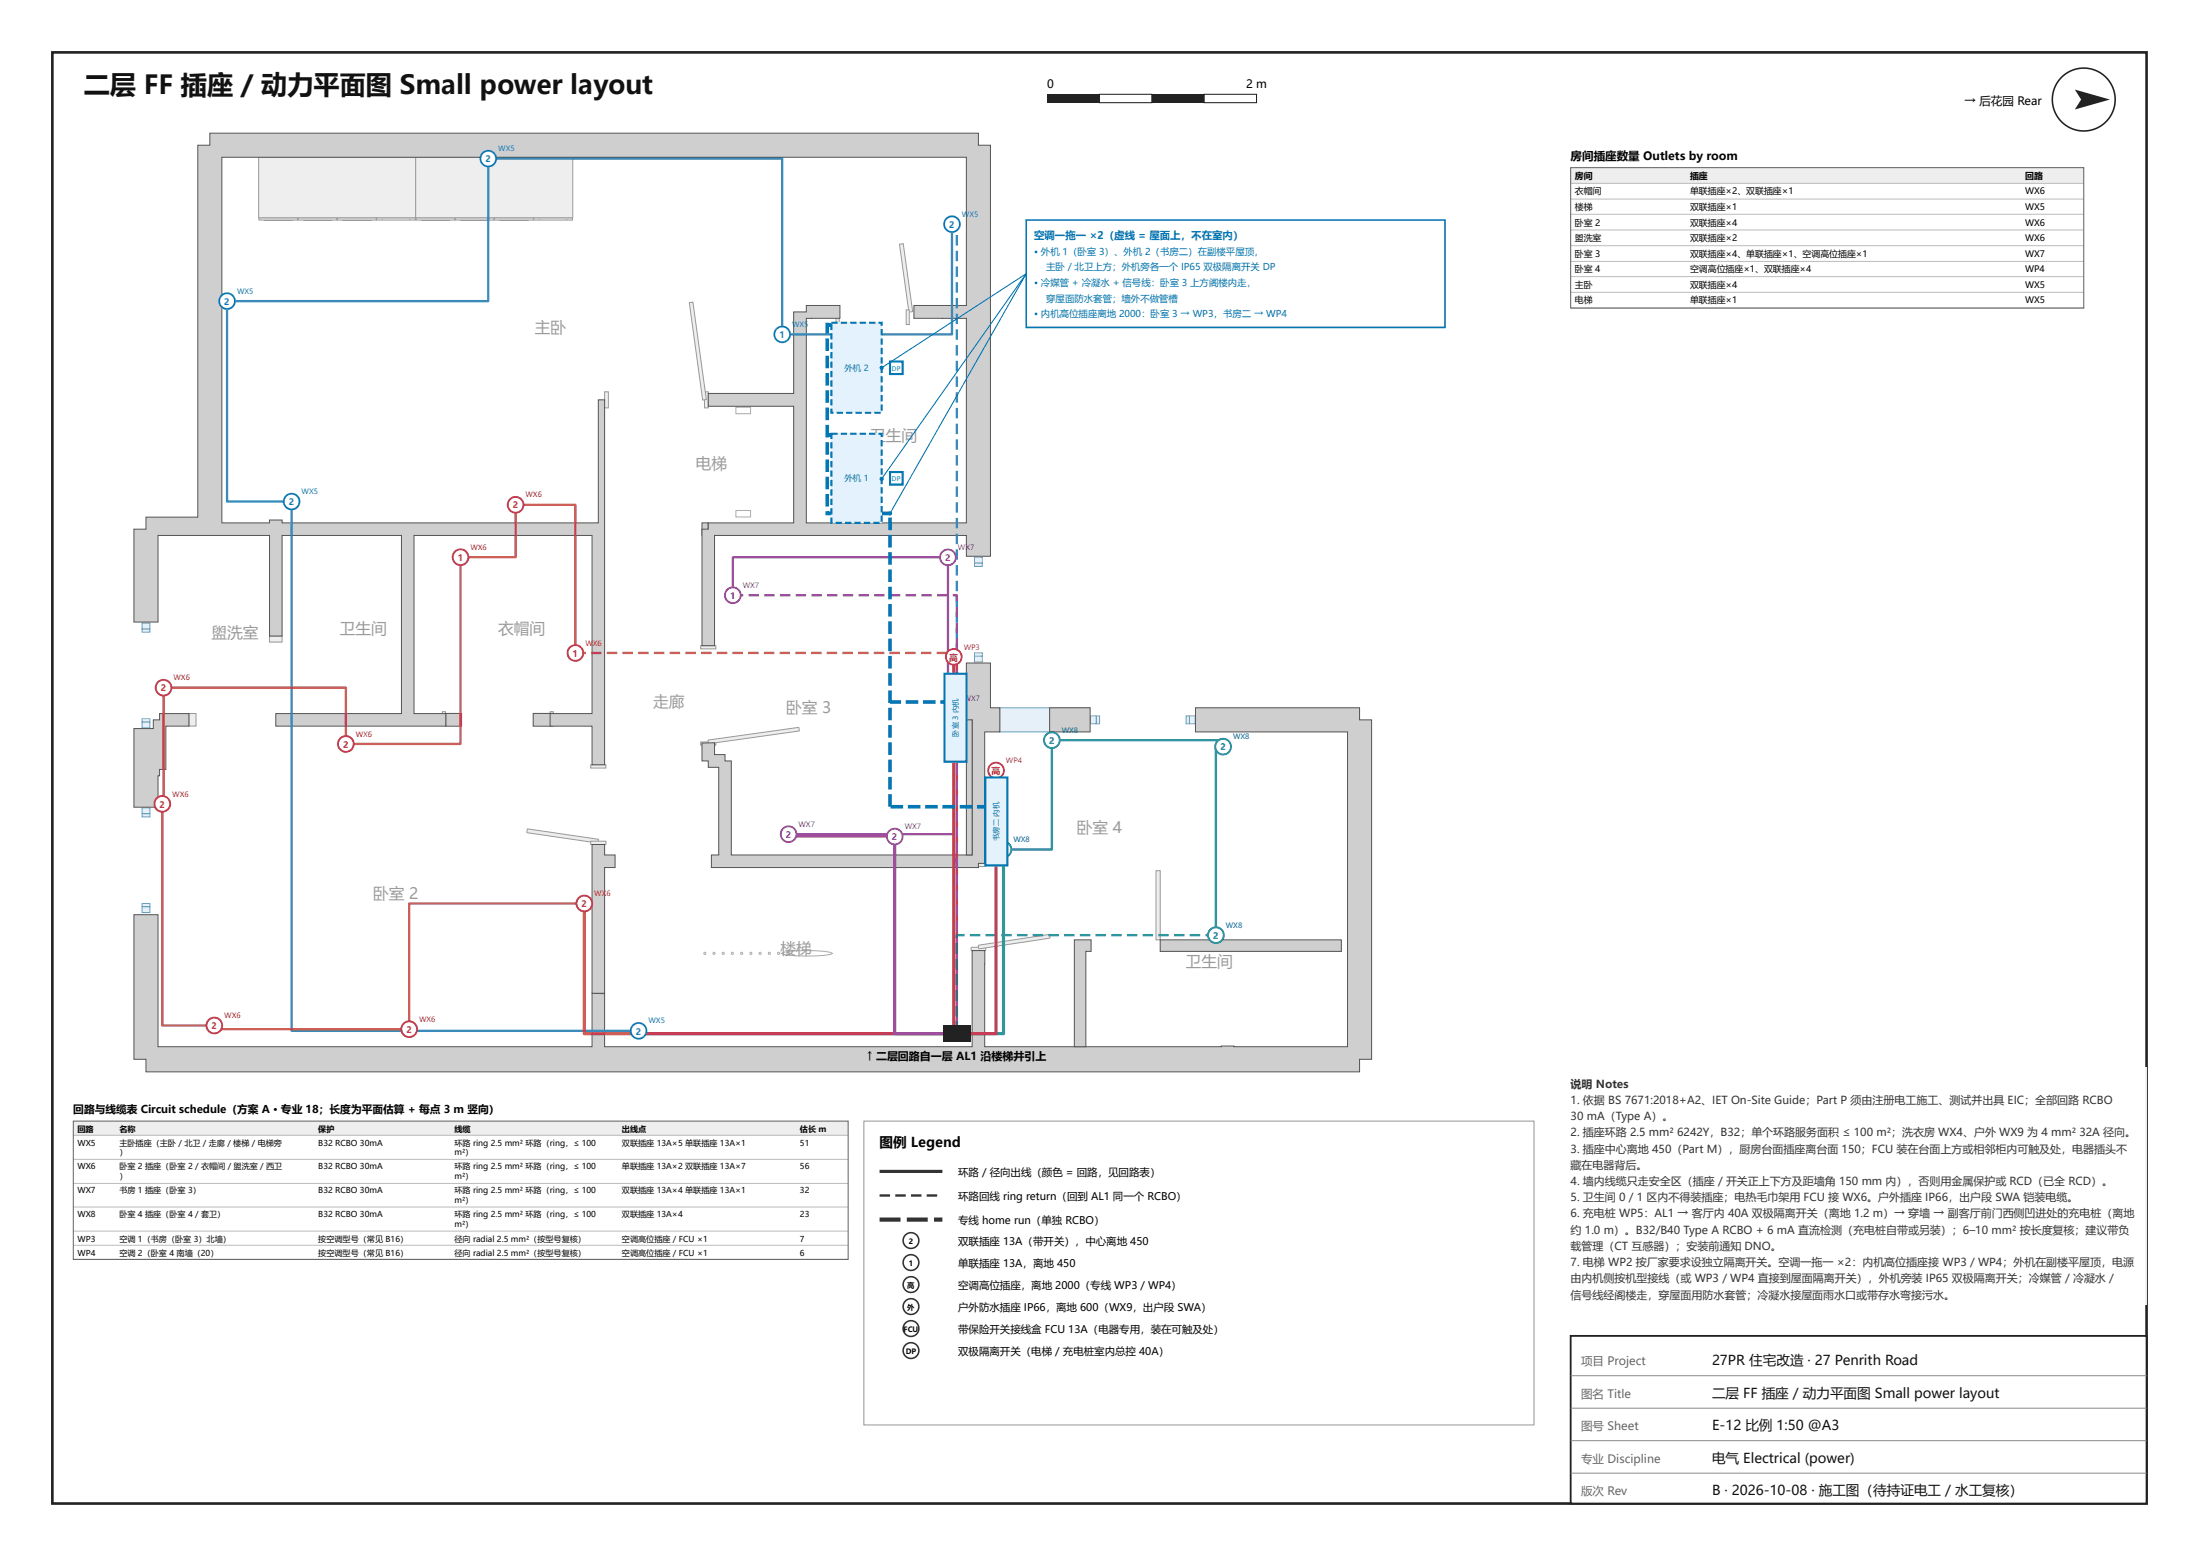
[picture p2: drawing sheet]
<svg xmlns="http://www.w3.org/2000/svg" width="420mm" height="297mm" viewBox="0 0 420 297" stroke-linecap="round" stroke-linejoin="round" font-family="sans-serif">
<path d="M10 10h400v277h-400z" fill="none" stroke="#222" stroke-width=".5"/>
<path d="M300 255h110v32h-110z" fill="#fff"/>
<path d="M300 255h110v32h-110z" fill="none" stroke="#222" stroke-width=".35"/>
<path d="M300 262.6h110M300 268.8h110M300 275h110M300 281.2h110" fill="none" stroke="#888" stroke-width=".19"/>
<circle cx="398" cy="19" r="6" fill="none" stroke="#222" stroke-width=".3"/>
<g fill="#222">
<path d="M396.3 17.1l6.7 1.9-6.7 1.9 1.2-1.9z"/>
<path d="M200 18h10v1.6h-10z"/>
</g>
<path d="M210 18h10v1.6h-10z" fill="#fff"/>
<path d="M210 18h10v1.6h-10z" fill="none" stroke="#222" stroke-width=".2"/>
<path d="M220 18h10v1.6h-10z" fill="#222"/>
<path d="M230 18h10v1.6h-10z" fill="#fff"/>
<path d="M230 18h10v1.6h-10z" fill="none" stroke="#222" stroke-width=".2"/>
<path d="M298 203.6h112v45.4h-112z" fill="#fff"/>
<g fill="none" stroke="#aaa" stroke-width=".19">
<path d="M140.6 77.7h2.8v1.3h-2.8zM140.6 97.4h2.8v1.3h-2.8zM149.3 182a11.8 11.8 0 0 1 4.8-.6 11.9 11.9 0 0 1 4.9 .6 11.8 11.8 0 0 1-4.9 .5 11.7 11.7 0 0 1-4.8-.5z"/>
<circle cx="134.6" cy="182" r=".21"/>
<circle cx="136.4" cy="182" r=".21"/>
<circle cx="138.1" cy="182" r=".21"/>
<circle cx="139.9" cy="182" r=".21"/>
<circle cx="141.6" cy="182" r=".21"/>
<circle cx="143.4" cy="182" r=".21"/>
<circle cx="145.2" cy="182" r=".21"/>
<circle cx="146.9" cy="182" r=".21"/>
<circle cx="148.7" cy="182" r=".21"/>
<circle cx="150.5" cy="182" r=".21"/>
</g>
<path d="M191 135.1h9.5v4.6h-9.5z" fill="#e6f0f8"/>
<path d="M191 135.1h9.5v4.6h-9.5z" fill="none" stroke="#7a9cb8" stroke-width=".19"/>
<path d="M186.1 124.6h1.5v.7h-1.5z" fill="#e6f0f8"/>
<path d="M186.1 124.6h1.5v.7h-1.5z" fill="none" stroke="#7a9cb8" stroke-width=".19"/>
<path d="M186.1 107.5h1.5v.6h-1.5z" fill="#e6f0f8"/>
<path d="M186.1 107.5h1.5v.6h-1.5z" fill="none" stroke="#7a9cb8" stroke-width=".19"/>
<path d="M186.1 125.3h1.5v1.1h-1.5z" fill="#e6f0f8"/>
<path d="M186.1 125.3h1.5v1.1h-1.5z" fill="none" stroke="#7a9cb8" stroke-width=".19"/>
<path d="M186.1 106.4h1.5v1.1h-1.5z" fill="#e6f0f8"/>
<path d="M186.1 106.4h1.5v1.1h-1.5z" fill="none" stroke="#7a9cb8" stroke-width=".19"/>
<path d="M209.4 136.7h.6v1.5h-.6z" fill="#e6f0f8"/>
<path d="M209.4 136.7h.6v1.5h-.6z" fill="none" stroke="#7a9cb8" stroke-width=".19"/>
<path d="M226.5 136.7h.7v1.5h-.7z" fill="#e6f0f8"/>
<path d="M226.5 136.7h.7v1.5h-.7z" fill="none" stroke="#7a9cb8" stroke-width=".19"/>
<path d="M208.3 136.7h1.1v1.5h-1.1z" fill="#e6f0f8"/>
<path d="M208.3 136.7h1.1v1.5h-1.1z" fill="none" stroke="#7a9cb8" stroke-width=".19"/>
<path d="M227.2 136.7h1.1v1.5h-1.1z" fill="#e6f0f8"/>
<path d="M227.2 136.7h1.1v1.5h-1.1z" fill="none" stroke="#7a9cb8" stroke-width=".19"/>
<path d="M27.1 155.3h1.5v.6h-1.5z" fill="#e6f0f8"/>
<path d="M27.1 155.3h1.5v.6h-1.5z" fill="none" stroke="#7a9cb8" stroke-width=".19"/>
<path d="M27.1 172.5h1.5v.6h-1.5z" fill="#e6f0f8"/>
<path d="M27.1 172.5h1.5v.6h-1.5z" fill="none" stroke="#7a9cb8" stroke-width=".19"/>
<path d="M27.1 154.2h1.5v1.1h-1.5z" fill="#e6f0f8"/>
<path d="M27.1 154.2h1.5v1.1h-1.5z" fill="none" stroke="#7a9cb8" stroke-width=".19"/>
<path d="M27.1 173.1h1.5v1.1h-1.5z" fill="#e6f0f8"/>
<path d="M27.1 173.1h1.5v1.1h-1.5z" fill="none" stroke="#7a9cb8" stroke-width=".19"/>
<path d="M27.1 137.2h1.5v.6h-1.5z" fill="#e6f0f8"/>
<path d="M27.1 137.2h1.5v.6h-1.5z" fill="none" stroke="#7a9cb8" stroke-width=".19"/>
<path d="M27.1 120h1.5v.7h-1.5z" fill="#e6f0f8"/>
<path d="M27.1 120h1.5v.7h-1.5z" fill="none" stroke="#7a9cb8" stroke-width=".19"/>
<path d="M27.1 137.8h1.5v1.1h-1.5z" fill="#e6f0f8"/>
<path d="M27.1 137.8h1.5v1.1h-1.5z" fill="none" stroke="#7a9cb8" stroke-width=".19"/>
<path d="M27.1 118.9h1.5v1.1h-1.5z" fill="#e6f0f8"/>
<path d="M27.1 118.9h1.5v1.1h-1.5z" fill="none" stroke="#7a9cb8" stroke-width=".19"/>
<path d="M51.5 121.4h2.4v1.2h-2.4z" fill="#eee"/>
<path d="M51.5 121.4h2.4v1.2h-2.4z" fill="none" stroke="#999" stroke-width=".19"/>
<path d="M36.1 136.2h1.3v2.4h-1.3z" fill="#eee"/>
<path d="M36.1 136.2h1.3v2.4h-1.3z" fill="none" stroke="#999" stroke-width=".19"/>
<path d="M220.8 166.2h.8v13.2h-.8z" fill="#eee"/>
<path d="M220.8 166.2h.8v13.2h-.8z" fill="none" stroke="#999" stroke-width=".19"/>
<path d="M133.8 123.2h2.9v.7h-2.9z" fill="#eee"/>
<path d="M133.8 123.2h2.9v.7h-2.9z" fill="none" stroke="#999" stroke-width=".19"/>
<path d="M133.8 141.6h2.9v.6h-2.9z" fill="#eee"/>
<path d="M133.8 141.6h2.9v.6h-2.9z" fill="none" stroke="#999" stroke-width=".19"/>
<path d="M135.3 141.3l17.2-2.5 .2 .6-17.3 2.6z" fill="#eee"/>
<path d="M135.3 141.3l17.2-2.5 .2 .6-17.3 2.6z" fill="none" stroke="#999" stroke-width=".19"/>
<path d="M115.5 74.8h.7v3.1h-.7z" fill="#eee"/>
<path d="M115.5 74.8h.7v3.1h-.7z" fill="none" stroke="#999" stroke-width=".19"/>
<path d="M134.6 74.8h.7v3.1h-.7z" fill="#eee"/>
<path d="M134.6 74.8h.7v3.1h-.7z" fill="none" stroke="#999" stroke-width=".19"/>
<path d="M131.7 57.8l.6-.1 2.6 18.6-.7 .1z" fill="#eee"/>
<path d="M131.7 57.8l.6-.1 2.6 18.6-.7 .1z" fill="none" stroke="#999" stroke-width=".19"/>
<path d="M84.5 135.9h.6v2.5h-.6z" fill="#eee"/>
<path d="M84.5 135.9h.6v2.5h-.6z" fill="none" stroke="#999" stroke-width=".19"/>
<path d="M105.1 135.8l.6 .1v2.5h-.6z" fill="#eee"/>
<path d="M105.1 135.8l.6 .1v2.5h-.6z" fill="none" stroke="#999" stroke-width=".19"/>
<path d="M185.5 164.8h2.7l.1 .5-.1 .1h-2.6l-.1-.1z" fill="#eee"/>
<path d="M185.5 164.8h2.7l.1 .5-.1 .1h-2.6l-.1-.1z" fill="none" stroke="#999" stroke-width=".19"/>
<path d="M185.5 180.9l2.7-.1 .1 .5-.1 .1h-2.6l-.1-.1z" fill="#eee"/>
<path d="M185.5 180.9l2.7-.1 .1 .5-.1 .1h-2.6l-.1-.1z" fill="none" stroke="#999" stroke-width=".19"/>
<path d="M186.9 180.4l13.4-2 .2 .1 .1 .5-.2 .1-13.3 2-.2-.1z" fill="#eee"/>
<path d="M186.9 180.4l13.4-2 .2 .1 .1 .5-.2 .1-13.3 2-.2-.1z" fill="none" stroke="#999" stroke-width=".19"/>
<path d="M49.4 30h30v11.6h-30z" fill="#eee"/>
<path d="M49.4 30h30v11.6h-30z" fill="none" stroke="#999" stroke-width=".19"/>
<path d="M79.4 30h30v11.6h-30z" fill="#eee"/>
<path d="M79.4 30h30v11.6h-30z" fill="none" stroke="#999" stroke-width=".19"/>
<path d="M50.5 41.9l5.3 .1z" fill="#eee"/>
<path d="M50.5 41.9l5.3 .1z" fill="none" stroke="#999" stroke-width=".19"/>
<path d="M49.5 41.6h7.4v.4h-7.4z" fill="#eee"/>
<path d="M49.5 41.6h7.4v.4h-7.4z" fill="none" stroke="#999" stroke-width=".19"/>
<path d="M80.5 42h5.3z" fill="#eee"/>
<path d="M80.5 42h5.3z" fill="none" stroke="#999" stroke-width=".19"/>
<path d="M79.5 41.6h7.4v.4h-7.4z" fill="#eee"/>
<path d="M79.5 41.6h7.4v.4h-7.4z" fill="none" stroke="#999" stroke-width=".19"/>
<path d="M58 41.9l5.3 .1z" fill="#eee"/>
<path d="M58 41.9l5.3 .1z" fill="none" stroke="#999" stroke-width=".19"/>
<path d="M56.9 41.6h7.5v.4h-7.5z" fill="#eee"/>
<path d="M56.9 41.6h7.5v.4h-7.5z" fill="none" stroke="#999" stroke-width=".19"/>
<path d="M88 42h5.3z" fill="#eee"/>
<path d="M88 42h5.3z" fill="none" stroke="#999" stroke-width=".19"/>
<path d="M86.9 41.6h7.5v.4h-7.5z" fill="#eee"/>
<path d="M86.9 41.6h7.5v.4h-7.5z" fill="none" stroke="#999" stroke-width=".19"/>
<path d="M65.5 42h5.4z" fill="#eee"/>
<path d="M65.5 42h5.4z" fill="none" stroke="#999" stroke-width=".19"/>
<path d="M64.4 41.6h7.5v.4h-7.5z" fill="#eee"/>
<path d="M64.4 41.6h7.5v.4h-7.5z" fill="none" stroke="#999" stroke-width=".19"/>
<path d="M95.5 42h5.4z" fill="#eee"/>
<path d="M95.5 42h5.4z" fill="none" stroke="#999" stroke-width=".19"/>
<path d="M94.4 41.6h7.5v.4h-7.5z" fill="#eee"/>
<path d="M94.4 41.6h7.5v.4h-7.5z" fill="none" stroke="#999" stroke-width=".19"/>
<path d="M71.9 41.6h7.4v.4h-7.4z" fill="#eee"/>
<path d="M71.9 41.6h7.4v.4h-7.4z" fill="none" stroke="#999" stroke-width=".19"/>
<path d="M101.9 41.6h7.4v.4h-7.4z" fill="#eee"/>
<path d="M101.9 41.6h7.4v.4h-7.4z" fill="none" stroke="#999" stroke-width=".19"/>
<path d="M171.8 46.6l.7-.1 1.8 13-.7 .1z" fill="#eee"/>
<path d="M171.8 46.6l.7-.1 1.8 13-.7 .1z" fill="none" stroke="#999" stroke-width=".19"/>
<path d="M159.7 59.2h.6v2.8h-.6z" fill="#eee"/>
<path d="M159.7 59.2h.6v2.8h-.6z" fill="none" stroke="#999" stroke-width=".19"/>
<path d="M173.1 59.2h.6v2.8h-.6z" fill="#eee"/>
<path d="M173.1 59.2h.6v2.8h-.6z" fill="none" stroke="#999" stroke-width=".19"/>
<path d="M100.7 158.3l13.6 1.9-.1 .6-13.5-1.9z" fill="#eee"/>
<path d="M100.7 158.3l13.6 1.9-.1 .6-13.5-1.9z" fill="none" stroke="#999" stroke-width=".19"/>
<path d="M112.8 146h2.9v.6h-2.9z" fill="#eee"/>
<path d="M112.8 146h2.9v.6h-2.9z" fill="none" stroke="#999" stroke-width=".19"/>
<path d="M112.8 160.6h2.9v.6h-2.9z" fill="#eee"/>
<path d="M112.8 160.6h2.9v.6h-2.9z" fill="none" stroke="#999" stroke-width=".19"/>
<path d="M101.8 136.2h3.8v2.4h-3.8z" fill-rule="evenodd" fill="#cfcfcf"/>
<path d="M101.8 136.2h3.8v2.4h-3.8z" fill="none" stroke="#555" stroke-width=".19"/>
<path d="M85.1 136.2h3.1v2.4h-3.1z" fill-rule="evenodd" fill="#cfcfcf"/>
<path d="M85.1 136.2h3.1v2.4h-3.1z" fill="none" stroke="#555" stroke-width=".19"/>
<path d="M25.6 139.1h3.7v-1.7h1.2v-1.2h5.6v2.4h-4.4v8.3h-1.2v1.2h-.3v6h-4.6z" fill-rule="evenodd" fill="#cfcfcf"/>
<path d="M25.6 139.1h3.7v-1.7h1.2v-1.2h5.6v2.4h-4.4v8.3h-1.2v1.2h-.3v6h-4.6z" fill="none" stroke="#555" stroke-width=".19"/>
<path d="M25.6 174.6h4.6v25.2h82.9v-10.2l2.4 .1v10.1h70.2v-18.4h2.4v18.4h45.2v-.1h2.4v.1h21.7v-60.1h-29.1v-4.6h31.4v2.3h2.3v64.8h-2.3v2.4h-231.8v-2.4h-2.3z" fill-rule="evenodd" fill="#cfcfcf"/>
<path d="M25.6 174.6h4.6v25.2h82.9v-10.2l2.4 .1v10.1h70.2v-18.4h2.4v18.4h45.2v-.1h2.4v.1h21.7v-60.1h-29.1v-4.6h31.4v2.3h2.3v64.8h-2.3v2.4h-231.8v-2.4h-2.3z" fill="none" stroke="#555" stroke-width=".19"/>
<path d="M134.1 141.8h2.4v2.2h2v1.2h1.2v18h46v-25.8h-1.1v-10.8h4.6v8.5h1.8v4.6h-2.9v25.1h-1.2v.8h-51v-2.4h1.4v-16.7h-2v-1.3h-1.2z" fill-rule="evenodd" fill="#cfcfcf"/>
<path d="M134.1 141.8h2.4v2.2h2v1.2h1.2v18h46v-25.8h-1.1v-10.8h4.6v8.5h1.8v4.6h-2.9v25.1h-1.2v.8h-51v-2.4h1.4v-16.7h-2v-1.3h-1.2z" fill="none" stroke="#555" stroke-width=".19"/>
<path d="M200.5 135.1h7.7v4.6h-7.7z" fill-rule="evenodd" fill="#cfcfcf"/>
<path d="M200.5 135.1h7.7v4.6h-7.7z" fill="none" stroke="#555" stroke-width=".19"/>
<path d="M134.1 99.8h1.2v2.4h-1.2z" fill-rule="evenodd" fill="#cfcfcf"/>
<path d="M134.1 99.8h1.2v2.4h-1.2z" fill="none" stroke="#555" stroke-width=".19"/>
<path d="M184.6 137.4h1.1v25.8h-1.1z" fill-rule="evenodd" fill="#cfcfcf"/>
<path d="M184.6 137.4h1.1v25.8h-1.1z" fill="none" stroke="#555" stroke-width=".19"/>
<path d="M205.2 179.4h3.2v2.2h-1v18.2h-2.2z" fill-rule="evenodd" fill="#cfcfcf"/>
<path d="M205.2 179.4h3.2v2.2h-1v18.2h-2.2z" fill="none" stroke="#555" stroke-width=".19"/>
<path d="M221.6 179.4h34.6v2.2h-34.6z" fill-rule="evenodd" fill="#cfcfcf"/>
<path d="M221.6 179.4h34.6v2.2h-34.6z" fill="none" stroke="#555" stroke-width=".19"/>
<path d="M113.1 161.2h2.4v2h2v2.4h-2v24h-2.4z" fill-rule="evenodd" fill="#cfcfcf"/>
<path d="M113.1 161.2h2.4v2h2v2.4h-2v24h-2.4z" fill="none" stroke="#555" stroke-width=".19"/>
<path d="M37.8 27.7h2.3v-2.3h146.8v2.3h2.3v78.5h-4.6v-4h-48.1v21h-2.4v-22.2h1.2v-1.2h16.3v-22.3h-16.3v-2.4h16.3v-15.6h2.4v-1.2h6.4v2.5h-6.4v39h30.6v-39h-10v-2.5h10v-28.3h-142.2v69.8h9.1v-.5h2.4v.5h60.4v-23.5h1.2v69.7h-2.4v-7.4h-8v-2.4h8v-34h-34v34h6v2.4h-32.4v-2.4h24v-34h-22.8v19.2h-2.4v-19.2h-21.3v16.5h-4.6v-17.7h2.3v-2.3h9.9z" fill-rule="evenodd" fill="#cfcfcf"/>
<path d="M37.8 27.7h2.3v-2.3h146.8v2.3h2.3v78.5h-4.6v-4h-48.1v21h-2.4v-22.2h1.2v-1.2h16.3v-22.3h-16.3v-2.4h16.3v-15.6h2.4v-1.2h6.4v2.5h-6.4v39h30.6v-39h-10v-2.5h10v-28.3h-142.2v69.8h9.1v-.5h2.4v.5h60.4v-23.5h1.2v69.7h-2.4v-7.4h-8v-2.4h8v-34h-34v34h6v2.4h-32.4v-2.4h24v-34h-22.8v19.2h-2.4v-19.2h-21.3v16.5h-4.6v-17.7h2.3v-2.3h9.9z" fill="none" stroke="#555" stroke-width=".19"/>
<path d="M122 196.8v.5h60.8" fill="none" stroke="#1f77b4" stroke-width=".6"/>
<path d="M181.8 42.8v21h-32.4v-33.5h-56.1v27.2h-49.9v38.2h12.3v101.1h66.3" fill="none" stroke="#1f77b4" stroke-width=".45"/>
<path d="M181.8 42.6h1.1l.1 1.3h-.5v-1.1h.3v.2h-1zM182.5 44.9h.5v2h-.5zM182.5 47.9h.5v2h-.5zM182.5 50.9h.5v2h-.5zM182.5 53.9h.5v2h-.5zM182.5 56.9h.5v2h-.5zM182.5 59.9h.5v2h-.5zM182.5 62.9h.5v2h-.5zM182.5 65.9h.5v2h-.5zM182.5 68.9h.5v2h-.5zM182.5 71.9h.5v2h-.5zM182.5 74.9h.5v2h-.5zM182.5 77.9h.5v2h-.5zM182.5 80.9h.5v2h-.5zM182.5 83.9h.5v2h-.5zM182.5 86.9h.5v2h-.5zM182.5 89.9h.5v2h-.5zM182.5 92.9h.5v2h-.5zM182.5 95.9h.5v2h-.5zM182.5 98.9h.5v2h-.5zM182.5 101.9h.5v2h-.5zM182.5 104.9h.5v2h-.5zM182.5 107.9h.5v2h-.5zM182.5 110.9h.5v2h-.5zM182.5 113.9h.5v2h-.5zM182.5 116.9h.5v2h-.5zM182.5 119.9h.5v2h-.5zM182.5 122.9h.5v2h-.5zM182.5 125.9h.5v2h-.5zM182.5 128.9h.5v2h-.5zM182.5 131.9h.5v2h-.5zM182.5 134.9h.5v2h-.5zM182.5 137.9h.5v2h-.5zM182.5 140.9h.5v2h-.5zM182.5 143.9h.5v2h-.5zM182.5 146.9h.5v2h-.5zM182.5 149.9h.5v2h-.5zM182.5 152.9h.5v2h-.5zM182.5 155.9h.5v2h-.5zM182.5 158.9h.5v2h-.5zM182.5 161.9h.5v2h-.5zM182.5 164.9h.5v2h-.5zM182.5 167.9h.5v2h-.5zM182.5 170.9h.5v2h-.5zM182.5 173.9h.5v2h-.5zM182.5 176.9h.5v2h-.5zM182.5 179.9h.5v2h-.5zM182.5 182.9h.5v2h-.5zM182.5 185.9h.5v2h-.5zM182.5 188.9h.5v2h-.5zM182.5 191.9h.5v2h-.5zM182.5 194.9h.5v2h-.5z" fill="#1f77b4"/>
<path d="M111.6 172.5v24.8h71.2" fill="none" stroke="#c0392b" stroke-width=".6"/>
<path d="M109.9 124.6v-28.2h-11.4v10h-10.5v35.6h-21.9v-10.7h-34.9v22.1h-.2v42.3h9.9v.8h37.3v-24h33.4" fill="none" stroke="#c0392b" stroke-width=".45"/>
<path d="M109.9 124.4h2v.5h-2zM112.9 124.4h2v.5h-2zM115.9 124.4h2v.5h-2zM118.9 124.4h2v.5h-2zM121.9 124.4h2v.5h-2zM124.9 124.4h2v.5h-2zM127.9 124.4h2v.5h-2zM130.9 124.4h2v.5h-2zM133.9 124.4h2v.5h-2zM136.9 124.4h2v.5h-2zM139.9 124.4h2v.5h-2zM142.9 124.4h2v.5h-2zM145.9 124.4h2v.5h-2zM148.9 124.4h2v.5h-2zM151.9 124.4h2v.5h-2zM154.9 124.4h2v.5h-2zM157.9 124.4h2v.5h-2zM160.9 124.4h2v.5h-2zM163.9 124.4h2v.5h-2zM166.9 124.4h2v.5h-2zM169.9 124.4h2v.5h-2zM172.9 124.4h2v.5h-2zM175.9 124.4h2v.5h-2zM178.9 124.4h2v.5h-2zM181.9 124.4l1 .1 .1 1.3h-.5v-1.2h.3v.3h-.9zM182.5 126.8h.5v2h-.5zM182.5 129.8h.5v2h-.5zM182.5 132.8h.5v2h-.5zM182.5 135.8h.5v2h-.5zM182.5 138.8h.5v2h-.5zM182.5 141.8h.5v2h-.5zM182.5 144.8h.5v2h-.5zM182.5 147.8h.5v2h-.5zM182.5 150.8h.5v2h-.5zM182.5 153.8h.5v2h-.5zM182.5 156.8h.5v2h-.5zM182.5 159.8h.5v2h-.5zM182.5 162.8h.5v2h-.5zM182.5 165.8h.5v2h-.5zM182.5 168.8h.5v2h-.5zM182.5 171.8h.5v2h-.5zM182.5 174.8h.5v2h-.5zM182.5 177.8h.5v2h-.5zM182.5 180.8h.5v2h-.5zM182.5 183.8h.5v2h-.5zM182.5 186.8h.5v2h-.5zM182.5 189.8h.5v2h-.5zM182.5 192.8h.5v2h-.5zM182.5 195.8h.5v1.5h-.5z" fill="#c0392b"/>
<path d="M170.9 159.7v37.6h11.9" fill="none" stroke="#7b2cbf" stroke-width=".6"/>
<path d="M140 113.6v-7.2h41.1v28.8h1.1v24h-31.6v.5h20.3" fill="none" stroke="#7b2cbf" stroke-width=".45"/>
<path d="M140 113.4h2v.4h-2zM143 113.4h2v.4h-2zM146 113.4h2v.4h-2zM149 113.4h2v.4h-2zM152 113.4h2v.4h-2zM155 113.4h2v.4h-2zM158 113.4h2v.4h-2zM161 113.4h2v.4h-2zM164 113.4h2v.4h-2zM167 113.4h2v.4h-2zM170 113.4h2v.4h-2zM173 113.4h2v.4h-2zM176 113.4h2v.4h-2zM179 113.4h2v.4h-2zM182 113.4l.9 .1 .1 1.3h-.5v-1.2h.3v.2h-.8zM182.5 115.8h.5v2h-.5zM182.5 118.8h.5v2h-.5zM182.5 121.8h.5v2h-.5zM182.5 124.8h.5v2h-.5zM182.5 127.8h.5v2h-.5zM182.5 130.8h.5v2h-.5zM182.5 133.8h.5v2h-.5zM182.5 136.8h.5v2h-.5zM182.5 139.8h.5v2h-.5zM182.5 142.8h.5v2h-.5zM182.5 145.8h.5v2h-.5zM182.5 148.8h.5v2h-.5zM182.5 151.8h.5v2h-.5zM182.5 154.8h.5v2h-.5zM182.5 157.8h.5v2h-.5zM182.5 160.8h.5v2h-.5zM182.5 163.8h.5v2h-.5zM182.5 166.8h.5v2h-.5zM182.5 169.8h.5v2h-.5zM182.5 172.8h.5v2h-.5zM182.5 175.8h.5v2h-.5zM182.5 178.8h.5v2h-.5zM182.5 181.8h.5v2h-.5zM182.5 184.8h.5v2h-.5zM182.5 187.8h.5v2h-.5zM182.5 190.8h.5v2h-.5zM182.5 193.8h.5v2h-.5zM182.5 196.8h.5v.5h-.5z" fill="#7b2cbf"/>
<path d="M191.7 162.1v35.2h-8.9" fill="none" stroke="#0b8a6f" stroke-width=".6"/>
<path d="M191.7 162.1h9.2v-20.8h32.7v1.2h-1.4v36" fill="none" stroke="#0b8a6f" stroke-width=".45"/>
<path d="M230.2 178.3h2v.4h-2zM227.2 178.3h2v.4h-2zM224.2 178.3h2v.4h-2zM221.2 178.3h2v.4h-2zM218.2 178.3h2v.4h-2zM215.2 178.3h2v.4h-2zM212.2 178.3h2v.4h-2zM209.2 178.3h2v.4h-2zM206.2 178.3h2v.4h-2zM203.2 178.3h2v.4h-2zM200.2 178.3h2v.4h-2zM197.2 178.3h2v.4h-2zM194.2 178.3h2v.4h-2zM191.2 178.3h2v.4h-2zM188.2 178.3h2v.4h-2zM185.2 178.3h2v.4h-2zM182.6 178.3h1.6v.4h-1.4v-.2h.2v.5h-.5zM182.5 180h.5v2h-.5zM182.5 183h.5v2h-.5zM182.5 186h.5v2h-.5zM182.5 189h.5v2h-.5zM182.5 192h.5v2h-.5zM182.5 195h.5v2h-.5z" fill="#0b8a6f"/>
<path d="M182.2 125.4v71.9h8v-50.2" fill="none" stroke="#d81b60" stroke-width=".6"/>
<circle cx="109.9" cy="124.6" r="1.5" fill="#fff"/>
<circle cx="109.9" cy="124.6" r="1.5" fill="none" stroke="#c0392b" stroke-width=".35"/>
<circle cx="122" cy="196.8" r="1.5" fill="#fff"/>
<circle cx="122" cy="196.8" r="1.5" fill="none" stroke="#1f77b4" stroke-width=".35"/>
<circle cx="78.2" cy="196.5" r="1.5" fill="#fff"/>
<circle cx="78.2" cy="196.5" r="1.5" fill="none" stroke="#c0392b" stroke-width=".35"/>
<circle cx="40.9" cy="195.7" r="1.5" fill="#fff"/>
<circle cx="40.9" cy="195.7" r="1.5" fill="none" stroke="#c0392b" stroke-width=".35"/>
<circle cx="31" cy="153.4" r="1.5" fill="#fff"/>
<circle cx="31" cy="153.4" r="1.5" fill="none" stroke="#c0392b" stroke-width=".35"/>
<circle cx="31.2" cy="131.3" r="1.5" fill="#fff"/>
<circle cx="31.2" cy="131.3" r="1.5" fill="none" stroke="#c0392b" stroke-width=".35"/>
<circle cx="111.6" cy="172.5" r="1.5" fill="#fff"/>
<circle cx="111.6" cy="172.5" r="1.5" fill="none" stroke="#c0392b" stroke-width=".35"/>
<circle cx="66.1" cy="142" r="1.5" fill="#fff"/>
<circle cx="66.1" cy="142" r="1.5" fill="none" stroke="#c0392b" stroke-width=".35"/>
<circle cx="88" cy="106.4" r="1.5" fill="#fff"/>
<circle cx="88" cy="106.4" r="1.5" fill="none" stroke="#c0392b" stroke-width=".35"/>
<circle cx="170.9" cy="159.7" r="1.5" fill="#fff"/>
<circle cx="170.9" cy="159.7" r="1.5" fill="none" stroke="#7b2cbf" stroke-width=".35"/>
<circle cx="150.6" cy="159.2" r="1.5" fill="#fff"/>
<circle cx="150.6" cy="159.2" r="1.5" fill="none" stroke="#7b2cbf" stroke-width=".35"/>
<circle cx="140" cy="113.6" r="1.5" fill="#fff"/>
<circle cx="140" cy="113.6" r="1.5" fill="none" stroke="#7b2cbf" stroke-width=".35"/>
<circle cx="181.1" cy="106.4" r="1.5" fill="#fff"/>
<circle cx="181.1" cy="106.4" r="1.5" fill="none" stroke="#7b2cbf" stroke-width=".35"/>
<circle cx="190.2" cy="147.1" r="1.5" fill="#fff"/>
<circle cx="190.2" cy="147.1" r="1.5" fill="none" stroke="#d81b60" stroke-width=".35"/>
<circle cx="233.6" cy="142.5" r="1.5" fill="#fff"/>
<circle cx="233.6" cy="142.5" r="1.5" fill="none" stroke="#0b8a6f" stroke-width=".35"/>
<circle cx="232.2" cy="178.5" r="1.5" fill="#fff"/>
<circle cx="232.2" cy="178.5" r="1.5" fill="none" stroke="#0b8a6f" stroke-width=".35"/>
<circle cx="191.7" cy="162.1" r="1.5" fill="#fff"/>
<circle cx="191.7" cy="162.1" r="1.5" fill="none" stroke="#0b8a6f" stroke-width=".35"/>
<circle cx="200.9" cy="141.3" r="1.5" fill="#fff"/>
<circle cx="200.9" cy="141.3" r="1.5" fill="none" stroke="#0b8a6f" stroke-width=".35"/>
<circle cx="98.5" cy="96.4" r="1.5" fill="#fff"/>
<circle cx="98.5" cy="96.4" r="1.5" fill="none" stroke="#c0392b" stroke-width=".35"/>
<circle cx="55.7" cy="95.7" r="1.5" fill="#fff"/>
<circle cx="55.7" cy="95.7" r="1.5" fill="none" stroke="#1f77b4" stroke-width=".35"/>
<circle cx="43.4" cy="57.5" r="1.5" fill="#fff"/>
<circle cx="43.4" cy="57.5" r="1.5" fill="none" stroke="#1f77b4" stroke-width=".35"/>
<circle cx="93.3" cy="30.3" r="1.5" fill="#fff"/>
<circle cx="93.3" cy="30.3" r="1.5" fill="none" stroke="#1f77b4" stroke-width=".35"/>
<circle cx="181.8" cy="42.8" r="1.5" fill="#fff"/>
<circle cx="181.8" cy="42.8" r="1.5" fill="none" stroke="#1f77b4" stroke-width=".35"/>
<circle cx="182.2" cy="125.4" r="1.5" fill="#fff"/>
<circle cx="182.2" cy="125.4" r="1.5" fill="none" stroke="#d81b60" stroke-width=".35"/>
<circle cx="149.4" cy="63.8" r="1.5" fill="#fff"/>
<circle cx="149.4" cy="63.8" r="1.5" fill="none" stroke="#1f77b4" stroke-width=".35"/>
<circle cx="182.2" cy="135.2" r="1.5" fill="#fff"/>
<circle cx="182.2" cy="135.2" r="1.5" fill="none" stroke="#7b2cbf" stroke-width=".35"/>
<g fill="#0077b6">
<path d="M158 82.6h2v.7h-2z"/>
<path d="M158 61.7h2v.7h-2z"/>
<path d="M179.6 133.6h2.4v.7h-2.4zM176.3 133.6h2.4v.7h-2.4zM173 133.6h2.4v.7h-2.4zM170 133.6h2.1v.7h-2.1z"/>
<path d="M186.6 153.6h2.4v.7h-2.4zM183.3 153.6h2.4v.7h-2.4zM180 153.6h2.4v.7h-2.4zM176.7 153.6h2.4v.7h-2.4zM173.4 153.6h2.4v.7h-2.4zM170.1 153.6h2.4v.7h-2.4z"/>
<path d="M169.6 151.6h.7v2.4h-.7zM169.6 148.3h.7v2.4h-.7zM169.6 145h.7v2.4h-.7zM169.6 141.7h.7v2.4h-.7zM169.6 138.4h.7v2.4h-.7zM169.6 135.1h.7v2.4h-.7zM169.6 131.8h.7v2.4h-.7zM169.6 128.5h.7v2.4h-.7zM169.6 125.2h.7v2.4h-.7zM169.6 121.9h.7v2.4h-.7zM169.6 118.6h.7v2.4h-.7zM169.6 115.3h.7v2.4h-.7zM169.6 112h.7v2.4h-.7zM169.6 108.7h.7v2.4h-.7zM169.6 105.4h.7v2.4h-.7zM169.6 102.1h.7v2.4h-.7zM169.6 98.8h.7v2.4h-.7zM167.5 97.6h2.4v.7h-2.4zM164.2 97.6h2.4v.7h-2.4zM160.9 97.6h2.4v.7h-2.4zM157.6 97.6h.7v.4h-.3v-.4h2v.7h-2.4zM157.6 94.3h.7v2.4h-.7zM157.6 91h.7v2.4h-.7zM157.6 87.7h.7v2.4h-.7zM157.6 84.4h.7v2.4h-.7zM157.6 81.1h.7v2.4h-.7zM157.6 77.8h.7v2.4h-.7zM157.6 74.5h.7v2.4h-.7zM157.6 71.2h.7v2.4h-.7zM157.6 67.9h.7v2.4h-.7zM157.6 64.6h.7v2.4h-.7zM157.6 61.6h.7v2.1h-.7z"/>
</g>
<path d="M180.4 128.6h4.2v16.8h-4.2z" fill="#e3f2fd"/>
<path d="M180.4 128.6h4.2v16.8h-4.2z" fill="none" stroke="#0077b6" stroke-width=".4"/>
<path d="M188.2 148.4h4.2v16.8h-4.2z" fill="#e3f2fd"/>
<path d="M188.2 148.4h4.2v16.8h-4.2z" fill="none" stroke="#0077b6" stroke-width=".4"/>
<path d="M158.8 82.8h9.6v17h-9.6z" fill="#e3f2fd"/>
<path d="M160.6 82.6h1.2v.4h-1.2zM162.4 82.6h1.2v.4h-1.2zM164.2 82.6h1.2v.4h-1.2zM166 82.6h1.2v.4h-1.2zM167.8 82.6h.8v.8h-.4v-.6h.2v.2h-.6zM168.2 84h.4v1.2h-.4zM168.2 85.8h.4v1.2h-.4zM168.2 87.6h.4v1.2h-.4zM168.2 89.4h.4v1.2h-.4zM168.2 91.2h.4v1.2h-.4zM168.2 93h.4v1.2h-.4zM168.2 94.8h.4v1.2h-.4zM168.2 96.6h.4v1.2h-.4zM168.2 98.4h.4v1.2h-.4zM166.8 99.6h1.2v.4h-1.2zM165 99.6h1.2v.4h-1.2zM163.2 99.6h1.2v.4h-1.2zM161.4 99.6h1.2v.4h-1.2zM159.6 99.6h1.2v.4h-1.2zM158.6 98.8h.4v1h-.2v-.2h.2v.4h-.4zM158.6 97h.4v1.2h-.4zM158.6 95.2h.4v1.2h-.4zM158.6 93.4h.4v1.2h-.4zM158.6 91.6h.4v1.2h-.4zM158.6 89.8h.4v1.2h-.4zM158.6 88h.4v1.2h-.4zM158.6 86.2h.4v1.2h-.4zM158.6 84.4h.4v1.2h-.4zM158.6 82.6h1.4v.4h-1.2v-.2h.2v1h-.4z" fill="#0077b6"/>
<path d="M158.8 61.6h9.6v17.2h-9.6z" fill="#e3f2fd"/>
<path d="M160.6 61.4h1.2v.4h-1.2zM162.4 61.4h1.2v.4h-1.2zM164.2 61.4h1.2v.4h-1.2zM166 61.4h1.2v.4h-1.2zM167.8 61.4h.8v.8h-.4v-.6h.2v.2h-.6zM168.2 62.8h.4v1.2h-.4zM168.2 64.6h.4v1.2h-.4zM168.2 66.4h.4v1.2h-.4zM168.2 68.2h.4v1.2h-.4zM168.2 70h.4v1.2h-.4zM168.2 71.8h.4v1.2h-.4zM168.2 73.6h.4v1.2h-.4zM168.2 75.4h.4v1.2h-.4zM168.2 77.2h.4v1.2h-.4zM167 78.6h1.2v.4h-1.2zM165.2 78.6h1.2v.4h-1.2zM163.4 78.6h1.2v.4h-1.2zM161.6 78.6h1.2v.4h-1.2zM159.8 78.6h1.2v.4h-1.2zM158.6 78h.4v.8h-.2v-.2h.4v.4h-.6zM158.6 76.2h.4v1.2h-.4zM158.6 74.4h.4v1.2h-.4zM158.6 72.6h.4v1.2h-.4zM158.6 70.8h.4v1.2h-.4zM158.6 69h.4v1.2h-.4zM158.6 67.2h.4v1.2h-.4zM158.6 65.4h.4v1.2h-.4zM158.6 63.6h.4v1.2h-.4zM158.6 61.8h.4v1.2h-.4zM158.8 61.4h1.2v.4h-1.2z" fill="#0077b6"/>
<path d="M170 90.1h2.4v2.4h-2.4z" fill="#fff"/>
<path d="M170 90.1h2.4v2.4h-2.4z" fill="none" stroke="#0077b6" stroke-width=".4"/>
<path d="M170 69h2.4v2.4h-2.4z" fill="#fff"/>
<path d="M170 69h2.4v2.4h-2.4z" fill="none" stroke="#0077b6" stroke-width=".4"/>
<path d="M196 42h80v20.5h-80z" fill="#fff"/>
<path d="M196 42h80v20.5h-80z" fill="none" stroke="#0077b6" stroke-width=".3"/>
<path d="M196 52.3l-27.6 39.1" fill="none" stroke="#0077b6" stroke-width=".2"/>
<circle cx="168.4" cy="91.4" r=".4" fill="#0077b6"/>
<path d="M196 52.3l-27.6 17.9" fill="none" stroke="#0077b6" stroke-width=".2"/>
<circle cx="168.4" cy="70.2" r=".4" fill="#0077b6"/>
<path d="M196 52.3l-26 45.7" fill="none" stroke="#0077b6" stroke-width=".2"/>
<circle cx="170" cy="98" r=".4" fill="#0077b6"/>
<path d="M180.2 195.7h5.2v3.2h-5.2z" fill="#222"/>
<path d="M165 214h128v58h-128z" fill="#fff"/>
<path d="M165 214h128v58h-128z" fill="none" stroke="#999" stroke-width=".2"/>
<path d="M168 223.6h12" fill="none" stroke="#333" stroke-width=".6"/>
<g fill="#333">
<path d="M168 228h2v.4h-2zM171 228h2v.4h-2zM174 228h2v.4h-2zM177 228h2v.4h-2z"/>
<path d="M168 232.4h4v.8h-4zM173.2 232.4h4v.8h-4zM178.4 232.4h1.6v.8h-1.6z"/>
</g>
<circle cx="174" cy="236.8" r="1.5" fill="#fff"/>
<circle cx="174" cy="236.8" r="1.5" fill="none" stroke="#333" stroke-width=".3"/>
<circle cx="174" cy="241" r="1.5" fill="#fff"/>
<circle cx="174" cy="241" r="1.5" fill="none" stroke="#333" stroke-width=".3"/>
<circle cx="174" cy="245.2" r="1.5" fill="#fff"/>
<circle cx="174" cy="245.2" r="1.5" fill="none" stroke="#333" stroke-width=".3"/>
<circle cx="174" cy="249.4" r="1.5" fill="#fff"/>
<circle cx="174" cy="249.4" r="1.5" fill="none" stroke="#333" stroke-width=".3"/>
<circle cx="174" cy="253.6" r="1.5" fill="#fff"/>
<circle cx="174" cy="253.6" r="1.5" fill="none" stroke="#333" stroke-width=".3"/>
<circle cx="174" cy="257.8" r="1.5" fill="#fff"/>
<circle cx="174" cy="257.8" r="1.5" fill="none" stroke="#333" stroke-width=".3"/>
<path d="M14 214h148v2.7h-148z" fill="#eee"/>
<path d="M14 216.7h148M14 221.3h148M14 225.9h148M14 230.4h148M14 235h148M14 237.7h148M14 240.4h148" fill="none" stroke="#bbb" stroke-width=".19"/>
<path d="M14 214h148v26.4h-148z" fill="none" stroke="#666" stroke-width=".2"/>
<path d="M300 32h98v3h-98z" fill="#eee"/>
<path d="M300 35h98M300 38h98M300 40.9h98M300 43.9h98M300 46.9h98M300 49.9h98M300 52.8h98M300 55.8h98M300 58.8h98" fill="none" stroke="#bbb" stroke-width=".19"/>
<path d="M300 32h98v26.8h-98z" fill="none" stroke="#666" stroke-width=".2"/>
<text font-size="5" fill="#111" x="16" y="18">二层 FF 插座 / 动力平面图 Small power layout</text>
<g font-size="3" fill="#9a9a9a">
<text x="102.2" y="63.5">主卧</text>
<text x="132.9" y="89.5">电梯</text>
<text x="166.2" y="84.1">卫</text>
<text x="169.2" y="84.1">生间</text>
<text x="40.4" y="121.7">盥洗室</text>
<text x="64.9" y="121.1">卫生间</text>
<text x="95.2" y="121.1">衣帽间</text>
<text x="124.8" y="134.9">走廊</text>
<text x="150.1" y="136">卧室 3</text>
<text x="205.7" y="159">卧室 4</text>
<text x="71.3" y="171.6">卧室 2</text>
<text x="149.1" y="182">楼梯</text>
<text x="226.5" y="184.6">卫生间</text>
</g>
<text font-size="2.6" x="168" y="219">图例 Legend</text>
<g font-size="2.6" fill="#111">
<text x="327" y="260.6">27PR 住宅改造 · 27 Penrith Road</text>
<text x="327" y="266.8">二层 FF 插座 / 动力平面图 Small power layout</text>
<text x="327" y="273">E-12 比例 1:50 @A3</text>
<text x="327" y="279.2">电气 Electrical (power)</text>
<text x="327" y="285.4">B · 2026-10-08 · 施工图（待持证电工 / 水工复核）</text>
</g>
<g font-size="2.2">
<text x="200" y="16.8">0</text>
<text x="238" y="16.8">2 m</text>
<text x="375.2" y="20">→ 后花园 Rear</text>
<text x="300" y="30.5">房间插座数量 Outlets by room</text>
</g>
<g font-size="2.2" fill="#666">
<text x="302" y="260.6">项目 Project</text>
<text x="302" y="266.8">图名 Title</text>
<text x="302" y="273">图号 Sheet</text>
<text x="302" y="279.2">专业 Discipline</text>
<text x="302" y="285.4">版次 Rev</text>
</g>
<text font-size="2.1" x="165.6" y="202.3">↑ 二层回路自一层 AL1 沿楼梯井引上</text>
<g font-size="2.1" fill="#333">
<text x="300" y="207.6">说明 Notes</text>
<text x="300" y="210.7">1. 依据 BS 7671:2018+A2、IET On-Site Guide；Part P 须由注册电工施工、测试并出具 EIC；全部回路 RCBO</text>
<text x="300" y="213.8">30 mA（Type A）。</text>
<text x="300" y="216.9">2. 插座环路 2.5 mm²</text>
<text x="300" y="220">3. 插座中心离地 450（Part M），厨房台面插座离台面 150；FCU 装在台面上方或相邻柜内可触及处，电器插头不</text>
<text x="320.3" y="216.9">6242Y，B32；单个环路服务面积 ≤ 100 m²；洗衣房 WX4、户外 WX9 为 4 mm²</text>
<text x="397.2" y="216.9">32A 径向。</text>
<text x="300" y="223.1">藏在电器背后。</text>
<text x="300" y="226.2">4. 墙内线缆只走安全区（插座 / 开关正上下方及距墙角 150 mm 内），否则用金属保护或 RCD（已全 RCD）。</text>
<text x="300" y="229.3">5. 卫生间 0 / 1 区内不得装插座；电热毛巾架用 FCU 接 WX6。户外插座 IP66，出户段 SWA 铠装电缆。</text>
<text x="300" y="232.4">6. 充电桩 WP5：AL1 → 客厅内 40A 双极隔离开关（离地 1.2 m）→ 穿墙 → 副客厅前门西侧凹进处的充电桩（离地</text>
<text x="300" y="235.5">约 1.0 m）。B32/B40 Type A RCBO + 6 mA 直流检测（充电桩自带或另装）；6–10 mm² 按长度复核；建议带负</text>
<text x="300" y="238.6">载管理（CT 互感器）；安装前通知 DNO。</text>
<text x="300" y="241.7">7. 电梯 WP2 按厂家要求设独立隔离开关。空调一拖一 ×2：内机高位插座接 WP3 / WP4；外机在副楼平屋顶，电源</text>
<text x="300" y="244.8">由内机侧按机型接线（或 WP3 / WP4 直接到屋面隔离开关），外机旁装 IP65 双极隔离开关；冷媒管 / 冷凝水 /</text>
<text x="300" y="247.9">信号线经阁楼走，穿屋面用防水套管；冷凝水接屋面雨水口或带存水弯接污水。</text>
</g>
<text font-size="2" fill="#0077b6" x="197.5" y="45.6">空调一拖一 ×2（虚线 = 屋面上，不在室内）</text>
<g font-size="2">
<text x="14" y="212.5">回路与线缆表 Circuit schedule（方案 A · 专业 18；长度为平面估算 + 每点 3 m 竖向）</text>
<text x="183" y="224.4">环路 / 径向出线（颜色 = 回路，见回路表）</text>
<text x="183" y="229">环路回线 ring return（回到 AL1 同一个 RCBO）</text>
<text x="183" y="233.6">专线 home run（单独 RCBO）</text>
<text x="183" y="237.6">双联插座 13A（带开关），中心离地 450</text>
<text x="183" y="241.8">单联插座 13A，离地 450</text>
<text x="183" y="246">空调高位插座，离地 2000（专线 WP3 / WP4）</text>
<text x="183" y="250.2">户外防水插座 IP66，离地 600（WX9，出户段 SWA）</text>
<text x="183" y="254.4">带保险开关接线盒 FCU 13A（电器专用，装在可触及处）</text>
<text x="183" y="258.6">双极隔离开关（电梯 / 充电桩室内总控 40A）</text>
</g>
<g font-size="1.8" fill="#0077b6">
<text x="197.5" y="48.6">• 外机 1（卧室 3）、外机 2（书房二）在副楼平屋顶，</text>
<text x="199.8" y="51.6">主卧 / 北卫上方；外机旁各一个 IP65 双极隔离开关 DP</text>
<text x="197.5" y="54.6">• 冷媒管 + 冷凝水 + 信号线：卧室 3 上方阁楼内走，</text>
<text x="199.8" y="57.6">穿屋面防水套管；墙外不做管槽</text>
<text x="197.5" y="60.6">• 内机高位插座离地 2000：卧室 3 → WP3，书房二 → WP4</text>
</g>
<g font-size="1.7" fill="#1f77b4">
<text x="92.7" y="31">2</text>
<text x="181.3" y="43.5">2</text>
<text x="42.8" y="58.2">2</text>
<text x="148.9" y="64.5">1</text>
<text x="55.2" y="96.4">2</text>
<text x="121.4" y="197.5">2</text>
</g>
<g font-size="1.7">
<text x="300.8" y="34.1">房间</text>
<text x="322.8" y="34.1">插座</text>
<text x="386.8" y="34.1">回路</text>
<text x="300.8" y="37.1">衣帽间</text>
<text x="300.8" y="40.1">楼梯</text>
<text x="322.8" y="37.1">单联插座×2、双联插座×1</text>
<text x="322.8" y="40.1">双联插座×1</text>
<text x="386.8" y="37.1">WX6</text>
<text x="386.8" y="40.1">WX5</text>
<text x="300.8" y="43.1">卧室 2</text>
<text x="300.8" y="46">盥洗室</text>
<text x="322.8" y="43.1">双联插座×4</text>
<text x="322.8" y="46">双联插座×2</text>
<text x="386.8" y="43.1">WX6</text>
<text x="386.8" y="46">WX6</text>
<text x="300.8" y="49">卧室 3</text>
<text x="300.8" y="52">卧室 4</text>
<text x="322.8" y="49">双联插座×4、单联插座×1、空调高位插座×1</text>
<text x="322.8" y="52">空调高位插座×1、双联插座×4</text>
<text x="386.8" y="49">WX7</text>
<text x="386.8" y="52">WP4</text>
<text x="300.8" y="55">主卧</text>
<text x="300.8" y="57.9">电梯</text>
<text x="322.8" y="55">双联插座×4</text>
<text x="322.8" y="57.9">单联插座×1</text>
<text x="386.8" y="55">WX5</text>
<text x="386.8" y="57.9">WX5</text>
</g>
<g font-size="1.7" fill="#c0392b">
<text x="98" y="97.1">2</text>
<text x="87.4" y="107.1">1</text>
<text x="109.4" y="125.3">1</text>
<text x="30.7" y="132">2</text>
<text x="65.5" y="142.7">2</text>
<text x="30.5" y="154.1">2</text>
<text x="111.1" y="173.2">2</text>
<text x="40.4" y="196.4">2</text>
<text x="77.6" y="197.2">2</text>
</g>
<g font-size="1.7" fill="#7b2cbf">
<text x="180.5" y="107.1">2</text>
<text x="139.4" y="114.3">1</text>
<text x="181.6" y="135.9">2</text>
<text x="150.1" y="159.9">2</text>
<text x="170.4" y="160.4">2</text>
</g>
<g font-size="1.7" fill="#d81b60">
<text x="181.3" y="126.1">高</text>
<text x="189.4" y="147.8">高</text>
</g>
<g font-size="1.7" fill="#0b8a6f">
<text x="200.4" y="142">2</text>
<text x="233.1" y="143.2">2</text>
<text x="191.1" y="162.8">2</text>
<text x="231.7" y="179.2">2</text>
</g>
<g font-size="1.6" fill="#0077b6">
<text x="161.3" y="70.8">外机 2</text>
<text x="161.3" y="91.9">外机 1</text>
</g>
<g font-size="1.5">
<text x="14.8" y="216">回路</text>
<text x="22.8" y="216">名称</text>
<text x="60.8" y="216">保护</text>
<text x="86.8" y="216">线缆</text>
<text x="118.8" y="216">出线点</text>
<text x="152.8" y="216">估长 m</text>
<text x="14.8" y="218.7">WX5</text>
<text x="22.8" y="218.7">主卧插座（主卧 / 北卫 / 走廊 / 楼梯 / 电梯旁</text>
<text x="22.8" y="220.5">）</text>
<text x="60.8" y="218.7">B32 RCBO 30mA</text>
<text x="86.8" y="218.7">环路 ring 2.5 mm² 环路（ring，≤ 100</text>
<text x="86.8" y="220.5">m²）</text>
<text x="118.8" y="218.7">双联插座 13A×5 单联插座 13A×1</text>
<text x="152.8" y="218.7">51</text>
<text x="14.8" y="223.2">WX6</text>
<text x="14.8" y="227.8">WX7</text>
<text x="22.8" y="223.2">卧室 2 插座（卧室 2 / 衣帽间 / 盥洗室 / 西卫</text>
<text x="22.8" y="225.1">）</text>
<text x="22.8" y="227.8">书房 1 插座（卧室 3）</text>
<text x="60.8" y="223.2">B32 RCBO 30mA</text>
<text x="60.8" y="227.8">B32 RCBO 30mA</text>
<text x="86.8" y="223.2">环路 ring 2.5 mm² 环路（ring，≤ 100</text>
<text x="86.8" y="225.1">m²）</text>
<text x="86.8" y="227.8">环路 ring 2.5 mm² 环路（ring，≤ 100</text>
<text x="118.8" y="223.2">单联插座 13A×2 双联插座 13A×7</text>
<text x="118.8" y="227.8">双联插座 13A×4 单联插座 13A×1</text>
<text x="152.8" y="223.2">56</text>
<text x="152.8" y="227.8">32</text>
<text x="14.8" y="232.4">WX8</text>
<text x="22.8" y="232.4">卧室 4 插座（卧室 4 / 套卫）</text>
<text x="60.8" y="232.4">B32 RCBO 30mA</text>
<text x="86.8" y="229.7">m²）</text>
<text x="86.8" y="232.4">环路 ring 2.5 mm² 环路（ring，≤ 100</text>
<text x="118.8" y="232.4">双联插座 13A×4</text>
<text x="152.8" y="232.4">23</text>
<text x="14.8" y="237">WP3</text>
<text x="14.8" y="239.7">WP4</text>
<text x="22.8" y="237">空调 1（书房（卧室 3）北墙）</text>
<text x="22.8" y="239.7">空调 2（卧室 4 南墙（20）</text>
<text x="60.8" y="237">按空调型号（常见 B16）</text>
<text x="60.8" y="239.7">按空调型号（常见 B16）</text>
<text x="86.8" y="234.2">m²）</text>
<text x="86.8" y="237">径向 radial 2.5 mm²（按型号复核）</text>
<text x="86.8" y="239.7">径向 radial 2.5 mm²（按型号复核）</text>
<text x="118.8" y="237">空调高位插座 / FCU ×1</text>
<text x="118.8" y="239.7">空调高位插座 / FCU ×1</text>
<text x="152.8" y="237">7</text>
<text x="152.8" y="239.7">6</text>
</g>
<g font-size="1.4" fill="#1f77b4">
<text x="95.2" y="28.9">WX5</text>
<text x="183.7" y="41.4">WX5</text>
<text x="45.3" y="56.1">WX5</text>
<text x="151.3" y="62.4">WX5</text>
<text x="57.6" y="94.3">WX5</text>
<text x="123.9" y="195.4">WX5</text>
</g>
<g font-size="1.4" fill="#c0392b">
<text x="100.4" y="95">WX6</text>
<text x="89.9" y="105">WX6</text>
<text x="111.8" y="123.2">W</text>
<text x="113.2" y="123.2">X6</text>
<text x="33.1" y="129.9">WX6</text>
<text x="68" y="140.6">WX6</text>
<text x="32.9" y="152">WX6</text>
<text x="113.5" y="171.1">WX</text>
<text x="115.8" y="171.1">6</text>
<text x="42.8" y="194.3">WX6</text>
<text x="80.1" y="195.1">WX6</text>
</g>
<g font-size="1.4" fill="#7b2cbf">
<text x="183" y="105">WX7</text>
<text x="141.9" y="112.2">WX7</text>
<text x="184.1" y="133.8">WX7</text>
<text x="152.5" y="157.8">WX7</text>
<text x="172.8" y="158.3">WX7</text>
</g>
<g font-size="1.4" fill="#d81b60">
<text x="184.1" y="124">WP3</text>
<text x="192.1" y="145.7">WP4</text>
</g>
<g font-size="1.4" fill="#0077b6">
<text x="183" y="140.6" transform="rotate(-90 183 140.6)">卧室 3 内机</text>
<text x="190.8" y="160.5" transform="rotate(-90 190.8 160.5)">书房二 内机</text>
</g>
<g font-size="1.4" fill="#0b8a6f">
<text x="202.8" y="139.9">WX8</text>
<text x="235.5" y="141.1">WX8</text>
<text x="193.6" y="160.7">WX8</text>
<text x="234.1" y="177.1">WX8</text>
</g>
<g font-size="1.4">
<text x="173.6" y="237.5">2</text>
<text x="173.3" y="245.9">高</text>
<text x="173.6" y="241.7">1</text>
<text x="173.3" y="250.1">外</text>
<text x="172.6" y="254.3">FCU</text>
<text x="173" y="258.5">DP</text>
</g>
<g font-size="1.2" fill="#0077b6">
<text x="170.4" y="70.8">DP</text>
<text x="170.4" y="91.9">DP</text>
</g>
</svg>
